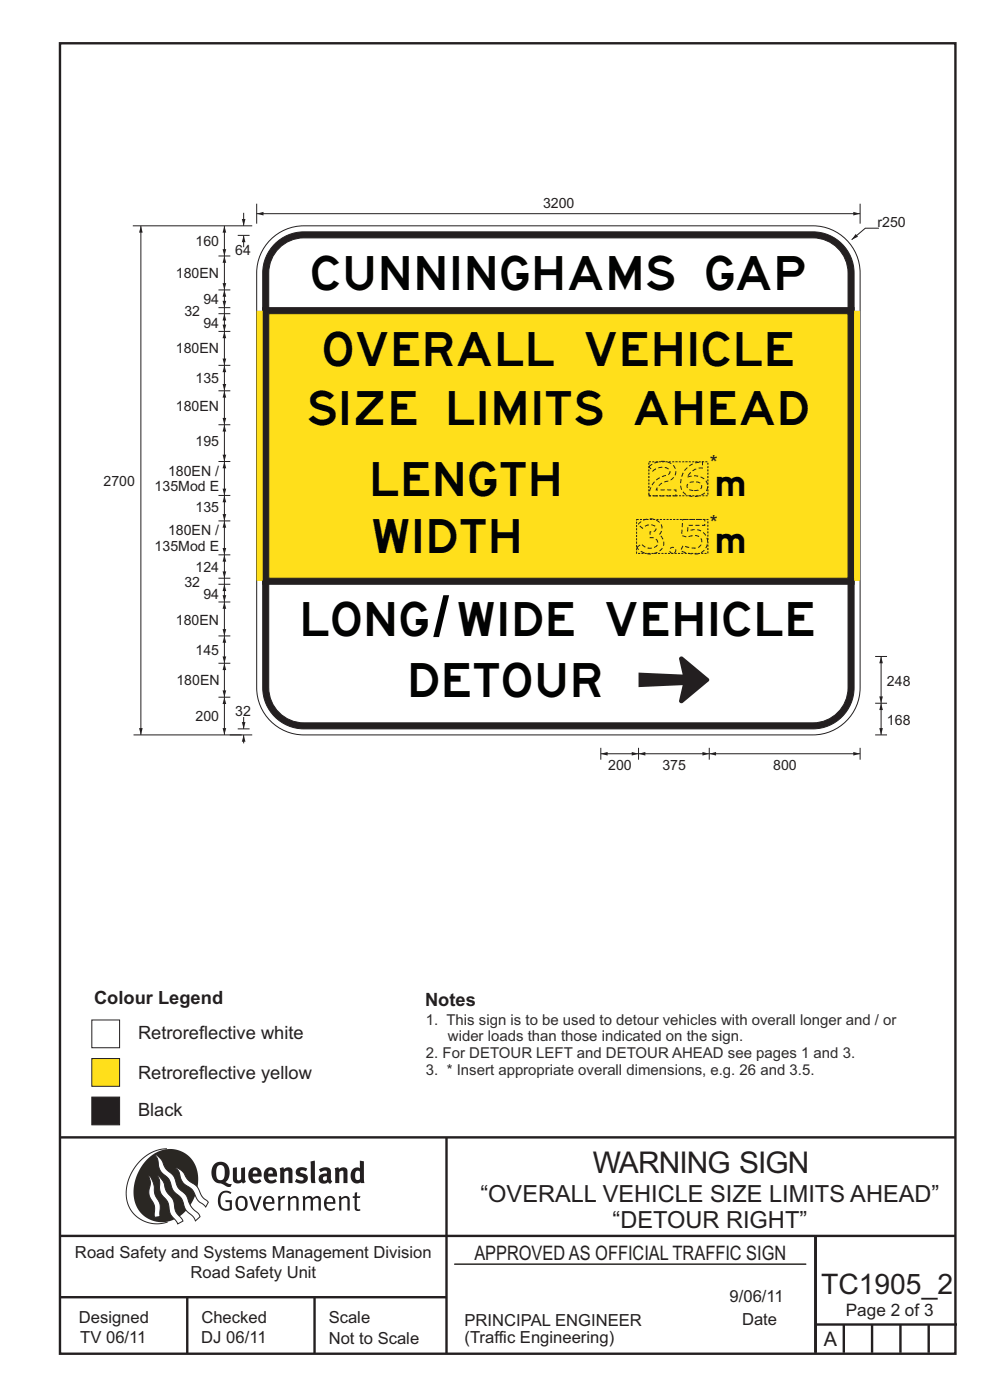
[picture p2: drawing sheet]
<svg xmlns="http://www.w3.org/2000/svg" width="210mm" height="297mm" viewBox="0 0 210 297" stroke-linecap="round" stroke-linejoin="round" font-family="sans-serif">
<g fill="none" stroke="#231f20" stroke-width=".51">
<path d="M12.7 9.2h190v278h-190zM12.7 241.3h190M94.7 241.4v45.8M12.7 275.2h82M12.7 262.2h190.1M39.7 275.2v12M66.7 275.2v12M173 262.1v24.9M173 281h30M179 281v6M185 281v6M191 281v6"/>
<path d="M197 281v6"/>
</g>
<path d="M96.4 268.2h74.6" fill="none" stroke="#231f20" stroke-width=".21"/>
<path d="M35.4 243.7a9.5 9.5 0 0 0-8.6 10.4 6.5 6.5 0 0 0 8.8 5.1" fill="none" stroke="#2a2723" stroke-width=".21"/>
<path d="M31.3 245.9a6.1 6.1 0 0 1 7.3-1.6 6.1 6.1 0 0 1 3.4 6.6 8.8 8.8 0 0 1-7.2 8.4 6.1 6.1 0 0 1-6.4-7.5 10.5 10.5 0 0 1 2.9-5.9z" fill-rule="evenodd" fill="#2a2723"/>
<g fill="#fff" stroke="#2a2723" stroke-width=".21">
<path d="M31.6 249.3l.3 .3 .6 1.2 .4 2.6 1 2 .1 2.7-1.2 .1-.1-2.4-.9-1.8-.2-.7 .3-2.4z" fill-rule="evenodd"/>
<path d="M37.2 247.7l.5 .1 .9 .6 1.3 1.9 1.9 1.5 1.1 2.1 1.3 1.2-.6 1-1.6-1.5-1.2-2.2-2-1.5-.5-.9-.4-1.5z" fill-rule="evenodd"/>
<path d="M32.8 244.9l.4 .1 .9 .8 1 2.1 1.7 1.5 1 2.5 1.6 1.6 1.2 2.5 1.6 1.6 .2 .5-.9 .9-.5-.9-1.6-1.5-1-2.4-1.7-1.7-.9-2.4-1.8-1.7-.3-.9-.3-1.6z" fill-rule="evenodd"/>
<path d="M33.4 249.4l.5 .3 .7 .9 .7 2.1 1.5 1.9 .5 2.5 1.5 1.8v.1l-1.1 .6-1.6-2.1-.6-2.5-1.4-1.9-.3-1v-1.6z" fill-rule="evenodd"/>
</g>
<g fill="#231f20">
<path d="M46.8 253.1l.5-.4 .7-.1 .6 .1 .5 .3-.2 .3-.9-.3-.8 .2-.3 .7-.1 1.1 .1 .6 .3 .5 .5 .3h.6l.4-.1v-1.3h-.8l-.1-.4h1.4v2l-.7 .2-.8 .1-.6-.3-.5-.4-.3-.8-.1-1 .2-.7z" fill-rule="evenodd"/>
<path d="M50.7 254.3l.7-.2 .5 .5 .1 1.2-.2 .4-.3 .2h-.5l-.4-.3-.2-1.1zM50.4 254l-.5 1.1 .3 1.2 .7 .5 1-.1 .4-.4 .2-.5v-.8l-.2-.7-.3-.4-.5-.2h-.6z" fill-rule="evenodd"/>
<path d="M52.8 253.8l.5-.1 .9 2.6 .8-2.5h.5l-1.1 3h-.5z" fill-rule="evenodd"/>
<path d="M56.6 254.2l.4-.1 .4 .1 .2 .3 .1 .5h-1.4zM56.2 254l-.4 1v.7l.3 .6 .4 .4 .5 .2 1.1-.3 .1-.1-.2-.3-.6 .3-.7-.2-.3-.2-.1-.6v-.1h1.9l-.2-1.2-.8-.5-.5 .1z" fill-rule="evenodd"/>
<path d="M58.9 253.8l.5-.1 .1 .5 .4-.4 .6-.1-.2 .5-.4 .1-.4 .3v2.2h-.5z" fill-rule="evenodd"/>
<path d="M61 253.8l.5-.1a.24 .24 0 0 0 .1 .4 .24 .24 0 0 0 .3-.2l.8-.2 .6 .5v2.6h-.4l-.1-2.3-.1-.3-.3-.1-.8 .5v2.2h-.5z" fill-rule="evenodd"/>
<path d="M64.2 253.8l.4-.1a.23 .23 0 0 0 .2 .4 .23 .23 0 0 0 .3-.2l.5-.2 .6 .2a.23 .23 0 0 0 .2 .2 .23 .23 0 0 0 .2-.1l.8-.3 .6 .4 .1 2.7h-.5v-2.3l-.1-.3-.3-.1-.8 .5v2.2h-.5v-2.3l-.1-.3-.3-.1-.8 .4v2.3h-.4z" fill-rule="evenodd"/>
<path d="M69.5 254.2l.5-.1 .4 .1 .3 .8h-1.4zM69.2 254l-.5 1 .1 .7 .2 .6 .4 .4 .4 .2 1.1-.3 .2-.1-.2-.3-.6 .3-.7-.2-.3-.4v-.5h1.9l-.2-1.2-.4-.3-.5-.2-.5 .1z" fill-rule="evenodd"/>
<path d="M71.8 253.8l.5-.1a.24 .24 0 0 0 .1 .4 .24 .24 0 0 0 .4-.2l.7-.2 .6 .5 .1 2.6h-.5v-2.3l-.1-.3-.3-.1-.9 .5v2.2h-.4z" fill-rule="evenodd"/>
<path d="M75.3 253l.5-.1-.1 .9h.8l-.2 .3h-.6v2.2l.2 .2h.5v.3l-.2 .1-.6-.1-.4-.3v-2.4h-.4v-.3h.4z" fill-rule="evenodd"/>
<path d="M46.2 247.4l.4-.2h.4l.6 .6v1.8l-.2 .5-.3 .2h-.8l-.3-.6-.1-1.5zM45.5 246.9l-.4 .7-.2 .8v1l.3 .9 .7 .6 1 .2 1.6 .7 .4-.1 .3-.5h-.6l-.8-.4 .7-1 .2-1.5a1.91 1.91 0 0 0-1.1-1.7 1.91 1.91 0 0 0-2.1 .3z" fill-rule="evenodd"/>
<path d="M49.4 247.8l.8-.2 .1 2.5 .1 .2 .3 .1 .5-.3v-2.3l.8-.2v2.6l.2 .5-.7 .3a.39 .39 0 0 0-.7 0h-.8l-.5-.4z" fill-rule="evenodd"/>
<path d="M53.8 248.4l.3-.1h.3l.2 .7h-1zM53.1 248l-.3 .5-.1 .8v.7l.4 .6 .5 .4 .6 .1 .7-.1 .6-.4-.4-.5-.4 .3h-.5l-.4-.2-.2-.3v-.3h1.9l-.1-1-.3-.6-1-.4-.5 .1z" fill-rule="evenodd"/>
<path d="M57.1 248.4l.2-.1h.4l.2 .7h-1zM56.4 248l-.3 .6-.2 .8 .2 .7 .3 .5 .5 .4 .6 .1 .6-.1 .6-.4-.3-.5-.6 .3h-.5l-.4-.6v-.2h1.9l-.1-1-.3-.6-.5-.3-.5-.1-.5 .1z" fill-rule="evenodd"/>
<path d="M59.3 247.8l.8-.2 .1 .4 1-.4 .7 .3 .1 .5v2.6h-.8v-2.3l-.3-.3-.6 .3v2.3h-.9z" fill-rule="evenodd"/>
<path d="M63 248l.9-.4 1.3 .3-.3 .6-.9-.2-.3 .2 .1 .3 1 .3 .4 .4v.8l-.4 .6-1.1 .2-1.1-.4 .3-.6 1 .3h.3l.2-.3-.1-.3-1-.3-.4-.3-.2-.6z" fill-rule="evenodd"/>
<path d="M68.6 249.7l.7-.2v.7l-.3 .3-.3-.1-.2-.3zM67.7 248.1l.3 .6 .8-.4 .5 .2a.35 .35 0 0 1 0 .5 .35 .35 0 0 1-.5 0l-1 .4-.2 .9 .2 .4 .3 .3h1.1a.49 .49 0 0 1 .8 .2l.5-.6-.3-.4v-1.7l-.2-.5-.4-.3-.6-.1z" fill-rule="evenodd"/>
<path d="M71 247.8l.8-.2 .1 .4 1-.4 .6 .3 .2 .5v2.6h-.8v-2.3l-.3-.3-.6 .3v2.3h-.9z" fill-rule="evenodd"/>
<path d="M75.6 248.5l.3-.1 .4 .2v1.5l-.3 .2-.4-.1-.2-.3v-.9zM76.3 246.2v1.3a.19 .19 0 0 1 0 .3 .19 .19 0 0 1-.3-.1l-.8 .1-.6 .5-.2 .9 .1 1 .3 .5 .6 .3h.6l.5-.2v.2h.8l-.1-4.6z" fill-rule="evenodd"/>
<path d="M65.9 246.4l.9-.2 .1 4.8h-.8l-.1-.3z" fill-rule="evenodd"/>
</g>
<path d="M19.5 224.6h5.9v5.8h-5.9z" fill-rule="evenodd" fill="#ffdf1b" stroke="#231f20" stroke-width=".21"/>
<path d="M19.5 232.7h5.9v5.9h-5.9z" fill-rule="evenodd" fill="#231f20" stroke="#231f20" stroke-width=".21"/>
<path d="M19.5 216.4h5.9v5.9h-5.9z" fill-rule="evenodd" fill="#fff" stroke="#231f20" stroke-width=".21"/>
<path d="M54.4 47.9h128v18.1h-128z" fill-rule="evenodd" fill="#fff"/>
<path d="M54.4 66v-18.1h128v18.1" fill="none" stroke="#fff" stroke-width=".21"/>
<path d="M54.4 123.2h128v32.7h-128z" fill-rule="evenodd" fill="#fff"/>
<path d="M54.4 123.2v32.7h128v-32.7" fill="none" stroke="#fff" stroke-width=".21"/>
<path d="M57.8 50.4a10 10 0 0 1 6.6-2.5h108a10 10 0 0 1 10 10v88a10 10 0 0 1-10 10h-108a10 10 0 0 1-10-10v-88a10 10 0 0 1 3.4-7.5z" fill="none" stroke="#231f20" stroke-width=".21"/>
<path d="M58.3 51.7a8.7 8.7 0 0 1 6.1-2.5h108a8.7 8.7 0 0 1 8.8 8.7v88a8.7 8.7 0 0 1-8.8 8.7h-108a8.7 8.7 0 0 1-8.7-8.7v-88a8.7 8.7 0 0 1 2.6-6.2z" fill-rule="evenodd" fill="#231f20" stroke="#231f20" stroke-width=".21"/>
<path d="M58.8 53a7.4 7.4 0 0 1 5.6-2.5h108a7.5 7.5 0 0 1 7.5 7.4v88a7.5 7.5 0 0 1-7.5 7.4h-108a7.5 7.5 0 0 1-7.4-7.4v-88a7.4 7.4 0 0 1 1.8-4.9z" fill-rule="evenodd" fill="#fff" stroke="#231f20" stroke-width=".21"/>
<g fill="#231f20" stroke="#231f20" stroke-width=".21">
<path d="M55.7 65.3h125.5v1.2h-125.5z" fill-rule="evenodd"/>
<path d="M55.7 122.7h125.5v1.2h-125.5z" fill-rule="evenodd"/>
</g>
<g fill="#ffdf1b">
<path d="M54.4 65.9h1.3v57.3h-1.3z" fill-rule="evenodd"/>
<path d="M181.2 65.9h1.2v57.3h-1.2z" fill-rule="evenodd"/>
</g>
<path d="M57 66.5h122.9v56.2h-122.9z" fill-rule="evenodd" fill="#ffdf1b" stroke="#231f20" stroke-width=".21"/>
<path d="M28.2 47.9h25.3M47.6 47.9v6.4M50.4 49.9h2.5" fill="none" stroke="#231f20" stroke-width=".21"/>
<g fill="#231f20">
<path d="M47.2 52.9h.8l-.4 1.4z"/>
<path d="M47.6 47.9l.4 1.5h-.8z"/>
</g>
<path d="M51.7 45.1v2.8" fill="none" stroke="#231f20" stroke-width=".21"/>
<path d="M51.3 46.5h.8l-.4 1.4z" fill="#231f20"/>
<path d="M186.4 48.4h-2.9l-2.8 2.5" fill="none" stroke="#231f20" stroke-width=".21"/>
<path d="M181.5 49.6l.5 .6-1.3 .6z" fill="#231f20"/>
<path d="M46.3 54.3h2.6M47.6 54.3v7.2M182.4 43.2v4.2M46.3 66.5h2.6M46.3 65.3h2.6M46.3 61.5h2.6M47.6 65.3v1.2" fill="none" stroke="#231f20" stroke-width=".21"/>
<g fill="#231f20">
<path d="M47.2 60.1h.8l-.4 1.4z"/>
<path d="M47.6 54.3l.4 1.5h-.8z"/>
</g>
<path d="M47.6 61.5v3.8" fill="none" stroke="#231f20" stroke-width=".21"/>
<g fill="#231f20">
<path d="M47.6 61.5l.4 1.5h-.8z"/>
<path d="M47.2 63.8h.8l-.4 1.5z"/>
</g>
<path d="M47.6 66.5v3.8" fill="none" stroke="#231f20" stroke-width=".21"/>
<g fill="#231f20">
<path d="M47.6 66.6l.4 1.4h-.8z"/>
<path d="M47.2 68.9h.8l-.4 1.4z"/>
</g>
<path d="M46.3 70.3h2.6M47.6 70.3v7.2" fill="none" stroke="#231f20" stroke-width=".21"/>
<g fill="#231f20">
<path d="M47.2 76.1h.8l-.4 1.4z"/>
<path d="M47.6 70.3l.4 1.5h-.8z"/>
</g>
<path d="M46.3 77.5h2.6M47.6 77.5v5.4" fill="none" stroke="#231f20" stroke-width=".21"/>
<g fill="#231f20">
<path d="M47.6 77.5l.4 1.5h-.8z"/>
<path d="M47.2 81.5h.8l-.4 1.4z"/>
</g>
<path d="M46.3 82.9h2.6M47.6 82.9v7.2" fill="none" stroke="#231f20" stroke-width=".21"/>
<g fill="#231f20">
<path d="M47.2 88.7h.8l-.4 1.4z"/>
<path d="M47.6 82.9l.4 1.5h-.8z"/>
</g>
<path d="M46.3 90.1h2.6M47.6 90.1v7.8" fill="none" stroke="#231f20" stroke-width=".21"/>
<g fill="#231f20">
<path d="M47.6 90.1l.4 1.5h-.8z"/>
<path d="M47.2 96.5h.8l-.4 1.4z"/>
</g>
<path d="M46.3 97.9h2.6M47.6 97.9v7.2M46.3 110.5h2.6" fill="none" stroke="#231f20" stroke-width=".21"/>
<g fill="#231f20">
<path d="M47.2 103.7h.8l-.4 1.4z"/>
<path d="M47.6 97.9l.4 1.5h-.8z"/>
</g>
<path d="M47.6 110.5v7.2" fill="none" stroke="#231f20" stroke-width=".21"/>
<g fill="#231f20">
<path d="M47.2 116.3h.8l-.4 1.4z"/>
<path d="M47.6 110.5l.4 1.4h-.8z"/>
</g>
<path d="M47.6 127.7v7.2" fill="none" stroke="#231f20" stroke-width=".21"/>
<g fill="#231f20">
<path d="M47.2 133.5h.8l-.4 1.4z"/>
<path d="M47.6 127.7l.4 1.5h-.8z"/>
</g>
<path d="M47.6 140.7v7.2" fill="none" stroke="#231f20" stroke-width=".21"/>
<g fill="#231f20">
<path d="M47.2 146.5h.8l-.4 1.4z"/>
<path d="M47.6 140.7l.4 1.5h-.8z"/>
</g>
<path d="M46.3 105.1h2.6M47.6 105.1v5.4" fill="none" stroke="#231f20" stroke-width=".21"/>
<g fill="#231f20">
<path d="M47.6 105.1l.4 1.4h-.8z"/>
<path d="M47.2 109.1h.8l-.4 1.4z"/>
</g>
<path d="M46.3 117.7h2.6M47.6 117.7v5M46.3 134.9h2.6M46.3 122.7h2.6M46.3 123.9h2.6M46.3 147.9h2.6" fill="none" stroke="#231f20" stroke-width=".21"/>
<g fill="#231f20">
<path d="M47.6 117.7l.4 1.5h-.8z"/>
<path d="M47.2 121.2h.8l-.4 1.4z"/>
</g>
<path d="M47.6 122.7v5" fill="none" stroke="#231f20" stroke-width=".21"/>
<g fill="#231f20">
<path d="M47.6 124l.4 1.4h-.8z"/>
<path d="M47.2 126.3h.8l-.4 1.4z"/>
</g>
<path d="M46.3 127.7h2.6M185.6 139.3h2.6M28.3 155.9h25.2M47.6 147.9v8" fill="none" stroke="#231f20" stroke-width=".21"/>
<g fill="#231f20">
<path d="M47.6 147.9l.4 1.5h-.8z"/>
<path d="M47.2 154.5h.8l-.4 1.4z"/>
</g>
<path d="M47.6 134.9v5.8M46.3 140.7h2.6" fill="none" stroke="#231f20" stroke-width=".21"/>
<g fill="#231f20">
<path d="M47.2 139.3h.8l-.4 1.4z"/>
<path d="M47.6 134.9l.4 1.5h-.8z"/>
</g>
<path d="M51.7 49.9v2.5" fill="none" stroke="#231f20" stroke-width=".21"/>
<path d="M51.7 49.9l.4 1.5h-.8z" fill="#231f20"/>
<path d="M50.4 154.6h2.5M51.7 152.1v2.5" fill="none" stroke="#231f20" stroke-width=".21"/>
<path d="M51.3 153.2h.8l-.4 1.4z" fill="#231f20"/>
<path d="M51.7 155.9v1.8" fill="none" stroke="#231f20" stroke-width=".21"/>
<path d="M51.7 155.9l.4 1.5h-.8z" fill="#231f20"/>
<path d="M29.9 47.9v108" fill="none" stroke="#231f20" stroke-width=".21"/>
<g fill="#231f20">
<path d="M29.5 154.5h.8l-.4 1.4z"/>
<path d="M29.9 47.9l.4 1.5h-.8z"/>
</g>
<path d="M54.4 45.3h128" fill="none" stroke="#231f20" stroke-width=".21"/>
<g fill="#231f20">
<path d="M54.5 45.3l1.4-.4v.8z"/>
<path d="M181 44.9l1.4 .4-1.4 .4z"/>
</g>
<path d="M54.4 43.2v4.2" fill="none" stroke="#231f20" stroke-width=".21"/>
<path d="M135.4 142.7l9.4 .4-.8-3.3a.5 .5 0 0 1 .3-.5 .5 .5 0 0 1 .5 0l5.5 4.6a.47 .47 0 0 1-.2 .8l-5.4 4.5a.49 .49 0 0 1-.7-.6l.8-3.3-9.4 .5z" fill-rule="evenodd" fill="#231f20"/>
<path d="M135.4 158.6v2.6M135.4 159.9h15" fill="none" stroke="#231f20" stroke-width=".21"/>
<g fill="#231f20">
<path d="M135.5 159.9l1.4-.4v.8z"/>
<path d="M149 159.5l1.4 .4-1.4 .4z"/>
</g>
<path d="M48.7 155.9h2.6M127.4 158.6v2.6M127.4 159.9h8M150.4 158.6v2.6" fill="none" stroke="#231f20" stroke-width=".21"/>
<g fill="#231f20">
<path d="M134 159.5l1.4 .4-1.4 .4z"/>
<path d="M127.5 159.9l1.4-.4v.8z"/>
</g>
<path d="M150.4 159.9h32M182.4 158.6v2.6" fill="none" stroke="#231f20" stroke-width=".21"/>
<g fill="#231f20">
<path d="M181 159.5l1.4 .4-1.4 .4z"/>
<path d="M150.5 159.9l1.4-.4v.8z"/>
</g>
<path d="M137.6 98h12.6v7.2h-12.6zM135 110.2h15.2v7.2h-15.2z" fill="none" stroke="#231f20" stroke-width=".21" stroke-dasharray=".4 .3" stroke-linecap="butt"/>
<path d="M186.9 149.2v6.7" fill="none" stroke="#231f20" stroke-width=".21"/>
<g fill="#231f20">
<path d="M186.9 149.2l.4 1.4h-.8z"/>
<path d="M186.5 154.5h.8l-.4 1.4z"/>
</g>
<path d="M186.9 139.3v9.9" fill="none" stroke="#231f20" stroke-width=".21"/>
<g fill="#231f20">
<path d="M186.5 147.7h.8l-.4 1.5z"/>
<path d="M186.9 139.3l.4 1.4h-.8z"/>
</g>
<path d="M185.6 149.2h2.6M185.6 155.9h2.6" fill="none" stroke="#231f20" stroke-width=".21"/>
<text font-size="12" fill="#010202" x="91.9" y="135">/</text>
<g font-size="7.2" fill="#010202">
<text x="66.2" y="61.6">CUNNINGHAMS</text>
<text x="149.9" y="61.6">GAP</text>
<text x="68.8" y="77.6">OVERALL</text>
<text x="124.2" y="77.6">VEHICLE</text>
<text x="65.5" y="90.2">SIZE</text>
<text x="95.3" y="90.2">LIMITS</text>
<text x="134.6" y="90.2">AHEAD</text>
<text x="79.1" y="105.2">LENGTH</text>
<text x="79.1" y="117.4">WIDTH</text>
<text x="64.4" y="135">LONG</text>
<text x="97.3" y="135">WIDE</text>
<text x="128.6" y="135">VEHICLE</text>
<text x="87.2" y="147.9">DETOUR</text>
</g>
<g font-size="7.2" fill="#231f20">
<text x="137.6" y="105.2">26</text>
<text x="135.1" y="117.4">3.5</text>
</g>
<text font-size="6.3" fill="#231f20" x="125.7" y="248.8">WARNING SIGN</text>
<text font-size="6" fill="#231f20" x="174.2" y="274.5">TC1905_2</text>
<g font-size="5.4" fill="#010202">
<text x="152.1" y="105.2">m</text>
<text x="152.1" y="117.4">m</text>
</g>
<g font-size="5" fill="#231f20">
<text x="101.9" y="255.1">“OVERALL VEHICLE SIZE LIMITS AHEAD”</text>
<text x="129.9" y="260.6">“DETOUR RIGHT”</text>
</g>
<g font-size="4.4" fill="#231f20">
<text x="150.6" y="99.7">*</text>
<text x="150.6" y="112.4">*</text>
</g>
<g font-size="4.2" fill="#231f20">
<text x="100.6" y="267.2">APPROVED AS OFFICIAL TRAFFIC SIGN</text>
<text x="174.7" y="285.6">A</text>
</g>
<g font-size="3.9" fill="#231f20">
<text x="20" y="213.1">Colour Legend</text>
<text x="90.2" y="213.5">Notes</text>
<text x="29.3" y="220.3">Retroreflective white</text>
<text x="29.3" y="228.9">Retroreflective yellow</text>
<text x="29.3" y="236.7">Black</text>
</g>
<text font-size="3.6" fill="#231f20" x="179.4" y="279.1">Page 2 of 3</text>
<g font-size="3.5" fill="#231f20">
<text x="15.9" y="266.8">Road Safety and Systems Management Division</text>
<text x="40.4" y="271.1">Road Safety Unit</text>
<text x="16.7" y="280.6">Designed</text>
<text x="42.7" y="280.6">Checked</text>
<text x="69.7" y="280.6">Scale</text>
<text x="98.5" y="281.3">PRINCIPAL ENGINEER</text>
<text x="154.8" y="276.2">9/06/11</text>
<text x="157.4" y="281.2">Date</text>
<text x="17" y="284.8">TV 06/11</text>
<text x="42.7" y="284.8">DJ 06/11</text>
<text x="69.7" y="285.2">Not to Scale</text>
<text x="98.5" y="284.8">(Traffic Engineering)</text>
</g>
<g font-size="3.2" fill="#2c2d2d">
<text x="90.4" y="217.3">1. This sign is to be used to detour vehicles with overall longer and / or</text>
<text x="95" y="220.9">wider loads than those indicated on the sign.</text>
<text x="90.4" y="228">3. * Insert appropriate overall dimensions, e.g. 26 and 3.5.</text>
<text x="90.4" y="224.4">2. For DETOUR LEFT and DETOUR AHEAD see pages 1 and 3.</text>
</g>
<g font-size="3" fill="#231f20">
<text x="115.2" y="44.1">3200</text>
<text x="41.5" y="52.2">160</text>
<text x="186.1" y="48.2">r250</text>
<text x="37.3" y="59">180EN</text>
<text x="49.9" y="54">64</text>
<text x="43.1" y="64.4">94</text>
<text x="39.1" y="67">32</text>
<text x="43.1" y="69.5">94</text>
<text x="37.3" y="75">180EN</text>
<text x="41.5" y="81.3">135</text>
<text x="37.3" y="87.2">180EN</text>
<text x="41.5" y="94.7">195</text>
<text x="35.6" y="100.9">180EN /</text>
<text x="22" y="103.1">2700</text>
<text x="32.8" y="104.3">135Mod E</text>
<text x="35.6" y="113.5">180EN /</text>
<text x="41.5" y="108.5">135</text>
<text x="32.8" y="116.8">135Mod E</text>
<text x="39.1" y="124.5">32</text>
<text x="41.5" y="121.4">124</text>
<text x="43.1" y="127.1">94</text>
<text x="37.3" y="132.5">180EN</text>
<text x="41.5" y="138.9">145</text>
<text x="37.4" y="145.4">180EN</text>
<text x="188.1" y="145.5">248</text>
<text x="41.5" y="153">200</text>
<text x="49.9" y="151.9">32</text>
<text x="188.1" y="153.8">168</text>
<text x="129" y="163.3">200</text>
<text x="140.5" y="163.3">375</text>
<text x="164" y="163.3">800</text>
</g>
</svg>
